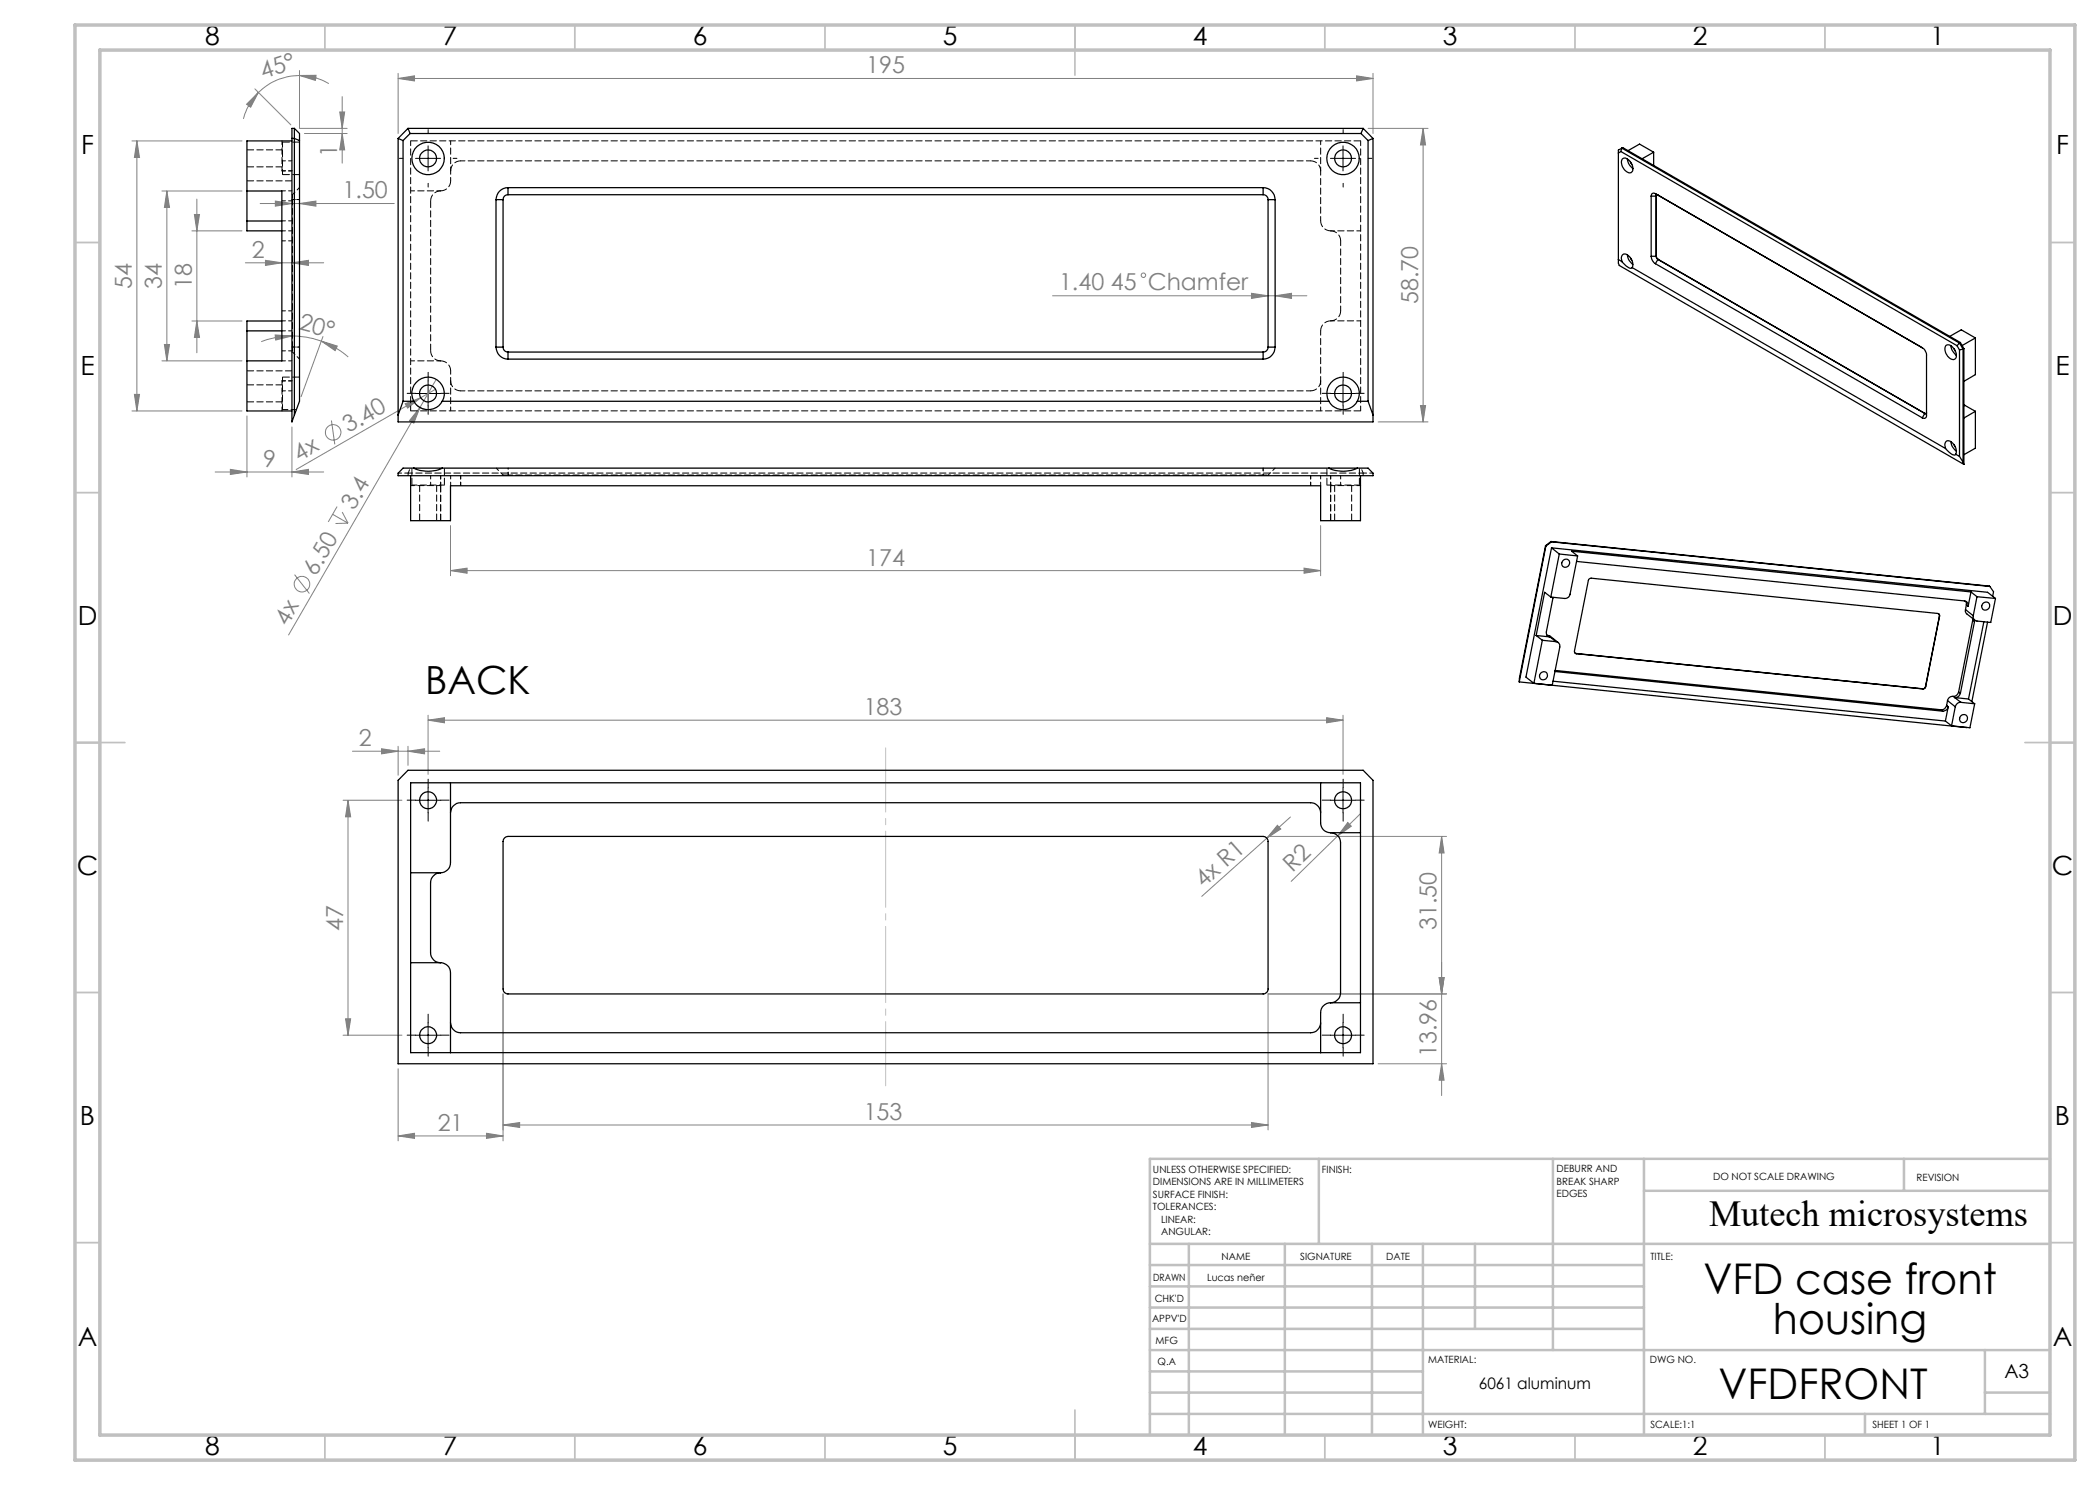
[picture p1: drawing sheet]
<svg xmlns="http://www.w3.org/2000/svg" width="420mm" height="297mm" viewBox="0 0 420 297" stroke-linecap="round" stroke-linejoin="round" font-family="sans-serif">
<g fill="none" stroke="#808080" stroke-width=".2">
<path d="M51 17.8l7.2 7.2M51.7 18.5a12.4 12.4 0 0 0-3 5.3M59.9 15.1h3.3l-.1 1zM59.9 15.1a11.7 11.7 0 0 0-8.2 3.4M59.9 15.1a11.7 11.7 0 0 1 5.9 1.6M59.9 14.1v11.6h9.5M68.4 19.3v13.3M79.6 15.7l3.3-.5v1zM79.6 14.7v12M79.6 15.7h195M271.3 15.2l3.3 .5-3.3 .5zM274.6 14.7v12"/>
<path d="M26.4 28.2h22M27.4 28.2l.5 3.3h-1zM27.4 28.2v54M32.4 38.2h16M33.4 38.2l.5 3.3h-1zM33.4 38.2v34M39.4 39.8v30.8M49.3 20.8l2.4-2.3-1.6 2.9zM60.9 26.7h8.5M67.9 22.4h1l-.5 3.3zM68.4 26.7l.5 3.3h-1zM273.6 25.7h12"/>
<path d="M284.6 25.7v58.7M284.6 25.7l.5 3.3h-1zM38.4 46.2h10M38.9 42.9h1l-.5 3.3zM49.1 52.6h15.6M52 40.7h26.8M53.1 52.1l3.3 .5-3.3 .5zM55.1 40.2l3.3 .5-3.3 .5zM58.4 52.6l3.3-.5v1zM59.9 40.7l3.3-.5v1zM210.5 59.2h50.9M250.3 58.7l3.3 .5-3.3 .5z"/>
<path d="M255 59.2l3.3-.5v1zM26.9 78.9h1l-.5 3.3zM32.4 72.2h16M32.9 68.9h1l-.5 3.3zM38.4 64.2h10M39.4 64.2l.5 3.3h-1zM55 67l3.4 .2-3.3 .8zM58.4 67.2a16.7 16.7 0 0 1 5.9 1M58.4 67.2a17.3 17.3 0 0 0-6.2 1.1M64.3 68.2l3.2 1-.5 .9zM64.3 68.2a17.2 17.2 0 0 1 5.3 3.2M64.6 67.3l-4.4 12"/>
<path d="M84.1 79.5l-24.9 14.4M87.1 77.9l-3 1.6M87.2 75.9l-29.5 51.1M26.4 82.2h22M43 94.4h21.7M46.1 93.9l3.3 .5-3.3 .5zM49.4 83.2v12.2M58.4 94.4l3.3-.5v1zM58.4 85.4v10M66.3 84.1l.7 4.8M81 80.7l3.1-1.2-2.6 2.1zM83.4 81l.7 .6 .8 .2"/>
<path d="M84 81.5l-1.2 3.1-.9-.5zM275.6 84.4h10M284.1 81.1h1l-.5 3.3zM58.9 114.9l3 3.8M66.5 102.9l3.1 1.7M67.4 101.3l-1.7 3.1M68.4 102.4l1.2 2.2M69.6 104.6l-2.5 .1M90.1 114.1l3.3-.5v1zM90.1 105.1v10M90.1 114.1h174M260.8 113.6l3.3 .5-3.3 .5z"/>
<path d="M264.1 105.1v10M70.5 150.2h17.4M76.3 149.8l3.3 .4-3.3 .6zM79.6 149.3v5.7M81.6 150.2l3.3-.4v1zM81.6 149.3v3.8M85.6 144l3.3-.5v1.1zM85.6 143v11.9M85.6 144h183M265.3 143.5l3.3 .5-3.3 .6zM268.6 143v11.9M68.6 160.1h11.8"/>
<path d="M69.6 160.1l.5 3.3h-1zM69.6 160.1v46.9M253.6 167.3h35.7M255.5 165.1l.7 .7-2.8 1.8zM258.1 163.4l-17.8 15.9M269.6 164.5l.7 .7-2.8 2zM272.1 162.7l-13.9 13.6M288.3 167.3l.5 3.3h-1zM288.3 167.3v51.8M100.6 198.8v29.4M287.8 195.5h1l-.5 3.3zM289.3 198.8h-35.7v27.2"/>
<path d="M68.6 207h11.8M69.1 203.8h1l-.5 3.2zM79.6 213.7v14.5M275.6 212.8h13.7M288.3 212.8l.5 3.2h-1zM79.6 227.2l3.3-.5v1zM79.6 227.2h21M97.3 226.7l3.3 .5-3.3 .5zM100.6 225l3.3-.5v1zM100.6 225h153M250.3 224.5l3.3 .5-3.3 .5z"/>
<circle cx="228.7" cy="55.1" r=".44"/>
<circle cx="66.6" cy="86.5" r="1.56"/>
<circle cx="60.4" cy="116.8" r="1.56"/>
</g>
<g fill="none" stroke="#000" stroke-width=".2" stroke-dasharray="15.2 1.3 1.3 1.3">
<path d="M80.6 31.7h-.7M85.6 26.7v-.8M85.6 36.7v.7M90.6 31.7h.8M263.6 31.7h-.7M268.6 26.7v-.8M268.6 36.7v.7M273.6 31.7h.8M83.1 78.7h-1.7M85.6 76.2v-1.7M88.1 78.7h1.7M266.1 78.7h-1.7"/>
<path d="M268.6 76.2v-1.7M271.1 78.7h1.7M85.6 81.2v1.7M268.6 81.2v1.7M85.6 157.5v-1.7M268.6 157.5v-1.7M83.1 160h-1.7M85.6 162.5v1.7M88.1 160h1.7M266.1 160h-1.7M268.6 162.5v1.7M271.1 160h1.7"/>
<path d="M83.1 207h-1.7M85.6 204.5v-1.7M85.6 209.5v1.7M88.1 207h1.7M266.1 207h-1.7M268.6 204.5v-1.7M268.6 209.5v1.7M271.1 207h1.7"/>
</g>
<g fill="none" stroke="#000" stroke-width=".2">
<path d="M83.1 31.7h5M85.6 29.2v5M266.1 31.7h5M268.6 29.2v5M83.1 78.7h5M85.6 76.2v5M266.1 78.7h5M268.6 76.2v5M85.6 157.5v5.1M268.6 157.5v5.1M83.1 160.1h5M266.1 160.1h5"/>
<path d="M83.1 207h5M85.6 204.5v5M266.1 207h5M268.6 204.5v5"/>
</g>
<path d="M177.1 217.2v-67.6" fill="none" stroke="#c0c0c0" stroke-width=".2" stroke-dasharray="15.2 1.3 1.3 1.3" stroke-dashoffset="2.4"/>
<g fill="none" stroke="#c0c0c0" stroke-width=".35">
<path d="M65 5v5M115 5v5M165 5v5M215 5v10M265 5v5M315 5v5M365 5v5M15 48.5h5M410 48.5h5M15 98.5h5M410 98.5h5M15 148.5h10"/>
<path d="M405 148.5h10M15 198.5h5M410 198.5h5M15 248.5h5M410 248.5h5M65 287v5M115 287v5M165 287v5M215 282v10M265 287v5M315 287v5M365 287v5"/>
</g>
<g fill="none" stroke="#c0c0c0" stroke-width=".5">
<path d="M263.8 231.8v17M310.6 231.8v38.2M328.8 231.8v55.2M328.8 238.2h81.2M380.8 231.8v6.4M410 231.8h-180v55.2M230 248.8h180M230 257.3h98.8M230 253h98.8M237.8 248.8v38.2M257 248.8v38.2M274.4 248.8v38.2"/>
<path d="M284.6 248.8v38.2M295 248.8v17M230 265.8h98.8M230 261.5h98.8M230 278.5h54.6M230 274.3h54.6M230 270h180M397 278.5h13M397 270v12.8M230 282.8h180M373 282.8v4.2"/>
</g>
<path d="M15 5h400v287h-400zM20 10h390v277h-390z" fill="none" stroke="#c0c0c0" stroke-width=".7"/>
<g fill="#808080">
<path d="M81 80.7l3.1-1.2-2.6 2.1z"/>
<path d="M255.5 165.1l.7 .7-2.8 1.8z"/>
<path d="M269.6 164.5l.7 .7-2.8 2z"/>
<path d="M84 81.5l-1.2 3.1-.9-.5z"/>
<path d="M64.3 68.2l3.2 1-.5 .9zM55 67l3.4 .2-3.3 .8z"/>
<path d="M271.3 15.2l3.3 .5-3.3 .5zM79.6 15.7l3.3-.5v1zM255 59.2l3.3-.5v1zM250.3 58.7l3.3 .5-3.3 .5zM81.6 150.2l3.3-.4v1zM76.3 149.8l3.3 .4-3.3 .6zM97.3 226.7l3.3 .5-3.3 .5zM79.6 227.2l3.3-.5v1z"/>
<path d="M90.1 114.1l3.3-.5v1zM260.8 113.6l3.3 .5-3.3 .5zM46.1 93.9l3.3 .5-3.3 .5zM58.4 94.4l3.3-.5v1zM85.6 144l3.3-.5v1.1zM265.3 143.5l3.3 .5-3.3 .6zM100.6 225l3.3-.5v1zM250.3 224.5l3.3 .5-3.3 .5z"/>
<path d="M53.1 52.1l3.3 .5-3.3 .5zM58.4 52.6l3.3-.5v1zM55.1 40.2l3.3 .5-3.3 .5zM59.9 40.7l3.3-.5v1z"/>
<path d="M59.9 15.1h3.3l-.1 1zM49.3 20.8l2.4-2.3-1.6 2.9z"/>
<path d="M287.8 195.5h1l-.5 3.3zM288.3 167.3l.5 3.3h-1z"/>
<path d="M284.6 25.7l.5 3.3h-1zM284.1 81.1h1l-.5 3.3zM27.4 28.2l.5 3.3h-1zM26.9 78.9h1l-.5 3.3zM33.4 38.2l.5 3.3h-1zM32.9 68.9h1l-.5 3.3zM38.9 42.9h1l-.5 3.3zM39.4 64.2l.5 3.3h-1zM67.9 22.4h1l-.5 3.3zM68.4 26.7l.5 3.3h-1zM69.6 160.1l.5 3.3h-1zM69.1 203.8h1l-.5 3.2zM287.8 195.5h1l-.5 3.3zM288.3 212.8l.5 3.2h-1z"/>
</g>
<g fill="none" stroke="#000" stroke-width=".25">
<path d="M49.4 38.2h7v34h-7M58.4 27.7h.5l1 .4M58.4 28.2h-9v16M58.9 25.7h-.5v58.7l.5-1.4M58.9 25.7v57.3M58.9 25.7l1 1v53.6l-1 2.7M79.6 27.7v56.7h195v-56.7M79.6 27.7l1 .4M80.6 28.1v52.2M81.6 25.7h191M81.6 25.7l.4 1M81.6 25.7l-2 2"/>
<path d="M82 26.7l-1.4 1.4M82 26.7h190.2M99.2 39.9v29.5M99.2 39.9h1.4M100.6 39.9v29.5M101.6 37.5a2.41 2.41 0 0 0-2.4 2.4M101.6 38.9a.96 .96 0 0 0-1 1M101.6 37.5h151M101.6 38.9h151M101.6 37.5v1.4M252.6 37.5a2.41 2.41 0 0 1 2.4 2.4M252.6 38.9a.96 .96 0 0 1 1 1"/>
<path d="M252.6 37.5v1.4M253.6 39.9h1.4M253.6 39.9v29.5M255 39.9v29.5M272.2 26.7l1.4 1.4M272.6 25.7l-.4 1M272.6 25.7l2 2M273.6 28.1v52.2M274.6 27.7l-1 .4M324.2 30.3l-.5 .3M324.2 30.3l67.2 38.8M324.4 29.6l-.7 .4v22.6l.2 .5 68.9 39.8"/>
<path d="M324.4 29.6l67.5 39M324.4 29.6l-.2 .7M324.4 29.6l.2-.1 67.5 39M324.5 31.8a1.28 1.28 0 0 1 1.7 .8 1.51 1.51 0 0 1 0 1.9 2.01 2.01 0 0 1-1.8-2.5zM325.5 31.8a2.58 2.58 0 0 0 1.1 1.9M325.6 30.1l2.3-1.3 2.8 1.6M326.1 32.4l.3 .5M330.2 39.2v12.1M330.2 39.2h1.1M330.7 30.4l-2.3 1.3M330.7 30.4v2.7M331.1 38.7a.53 .53 0 0 0-.6 0 .53 .53 0 0 0-.3 .5"/>
<path d="M331.1 38.7l.5 .3-.4 .2v12.2l.4 .5M331.1 38.7l53.4 30.9M331.3 39.2v12.1M331.4 39l-.1 .2M49.4 44.2v2h7M49.4 44.2h7M323.7 51.9l.7 .4M324.4 52.3a.95 .95 0 0 1 .6-1.5 2.17 2.17 0 0 1 1.4 2.7M324.4 52.3l.2 .3a1.91 1.91 0 0 0 1.8 1v-.1M325.5 51a2.58 2.58 0 0 0 1.1 1.9M326.1 51.6l.3 .5M326.4 53.5l62.7 36.2"/>
<path d="M330.2 51.3a1.87 1.87 0 0 0 .9 1.4M330.2 51.3h1.1M331.1 52.7l53.4 30.9M331.3 51.3l.3 .6M331.6 51.9l53.4 30.8M331.6 51.9l-.5 .8M331.6 51.9h.1M49.4 66.2v16h9M49.4 66.2h7M56.4 64.2h-7v2M99.2 69.4a2.41 2.41 0 0 0 2.4 2.4M99.2 69.4h1.4"/>
<path d="M100.6 69.4a.96 .96 0 0 0 1 1M101.6 71.8h151M101.6 70.4v1.4M101.6 70.4h151M252.6 70.4v1.4M253.6 69.4a.96 .96 0 0 1-1 1M253.6 69.4h1.4M255 69.4a2.41 2.41 0 0 1-2.4 2.4M384.5 69.6a1.88 1.88 0 0 1 .8 1.4v12.1a.53 .53 0 0 1-.3 .5 .53 .53 0 0 1-.5 0M389.2 69.1a1.28 1.28 0 0 1 1.7 .8 1.49 1.49 0 0 1 0 2 1.97 1.97 0 0 1-1.8-2.6zM390 67.3l2.3-1.3 2.8 1.6M390.2 69.1a2.78 2.78 0 0 0 1.1 1.9"/>
<path d="M390.8 69.7l.3 .5M391.4 69.1l.5 .9M391.9 68.6l.7 1.2M391.9 68.6l-.5 .5M391.9 70v21.3M392.1 68.5l.7 1.2M392.1 68.5l-.2 .1M392.6 69.8l-.7 .2M392.6 69.8v22.6M392.8 69.7l-.2 .1M392.8 69.7v23.2M395.1 67.6l-2.7 1.5"/>
<path d="M395.1 67.6v7.3l-2.3 1.4M80.6 80.3h2.2M80.6 80.3l-1 2.7M82.1 95.1v9h8v-6.9h174v6.9h8v-9M82.8 80.3a3.3 3.3 0 0 1 2.8-4.9 3.3 3.3 0 0 1 2.8 4.9M82.8 80.3a3.2 3.2 0 0 0 5.6 0M82.8 93.6a6.7 6.7 0 0 0 5.6 0M82.8 93.6h5.6M82.8 93.6h-2.2l-1 1v.5h195v-.5l-1-1h-2.1M88.4 80.3h177.4M88.4 93.6h177.4M265.8 80.3a3.3 3.3 0 0 1 2.8-4.9 3.3 3.3 0 0 1 2.9 4.9"/>
<path d="M265.8 80.3a3.2 3.2 0 0 0 5.7 0M265.8 93.6a6.7 6.7 0 0 0 5.7 0M265.8 93.6h5.7M271.5 80.3h2.1M273.6 80.3l1 2.7M385 82.7l-.5 .9M385 82.7h.1M385 82.7h.2M385.3 82.5a.2 .2 0 0 1-.1 .2 .2 .2 0 0 1-.2 0M389.1 89.7a.95 .95 0 0 1 .6-1.5 2.12 2.12 0 0 1 1.4 2.6M389.1 89.7l.2 .2a1.91 1.91 0 0 0 1.8 1v-.1M390.2 88.3a2.78 2.78 0 0 0 1.1 1.9"/>
<path d="M390.8 88.9l.3 .5M391.1 90.8l.8 .5M391.9 91.3l.7 1.1M392.6 92.4l.2 .5M392.8 81l.2 .1M393 81.1l2.1 1.2M393 81.1l-.2 .1M395.1 82.3v7.3l-2.3 1.3M395.1 82.3l-2.3 1.3M309.1 109.1l.1 .1M309.1 109.1l-5.2 26.5-.1 .8M309.2 109.2l-5.4 27.2"/>
<path d="M310.2 119.4l-1.3-.9-1.7 8.6M310.2 108.3l-1.1 .8M310.2 108.3l.1 .1M310.2 108.3l87.8 9M310.3 109.6l87.2 8.9 1.6 1.2M310.3 109.6l1.6 1.2M310.3 109.6l-5.1 25.8 1.6 1.3M310.3 108.4l-1.1 .8M310.3 108.4l87.7 8.9M310.6 119.5l-1.3 6.8a.82 .82 0 0 0 .7 1.1M311.9 110.8l3.6 .4M311.9 110.8l-1.7 8.6"/>
<path d="M315.3 112.3l77.6 7.9a.87 .87 0 0 1 .7 1M315.5 111.2l-1.5 7.6a1.04 1.04 0 0 1-1.1 .9l-2.7-.3M315.5 111.2l-1.2-1 79.9 8.2M394.2 118.4l1.2 .9M394.2 118.4l-.6 2.8M395.4 119.3l3.7 .4M395.4 119.3l-.7 3.9M398 117.3l.7 1.1-.2 .9M399.1 119.7l-1 4.8-2.7-.3a.87 .87 0 0 1-.7-1M303.8 136.4l89.5 9.1M307.2 127.1l1.3 1M307.2 127.1l2.8 .3"/>
<path d="M308.5 128.1l-1.7 8.6M308.5 128.1l2.7 .2M309.4 127l.2 .1M309.6 127.1l.5 .2 1.5 1.2M309.6 127.1l.4 .3M310 127.4l1.2 .9M310.6 136.2l78.5 8M311 134.3l77.5 7.9M311 134.1l77.2 7.9M311.2 128.3a.87 .87 0 0 1 .8 1.1l-1.6 7.7-3.6-.4M315 130.6l.2 .1M315.2 130.7l69.4 7.1"/>
<path d="M385.1 137.3l-.1 .3-.4 .2M385.1 137.3v.1M385.1 137.4l-.2 .3-.3 .1M387.7 122.8l.2 .4M387.9 123.2h.1M387.9 123.2l-2.8 14.1M387.9 123.2l-.1-.3-.2-.2-69.5-7.1-.4 .5-2.8 14.1 .1 .4 .2 .1M387.9 123.2l-2.8 14.2M390.6 139.3a1.04 1.04 0 0 0-1.1 .8M390.6 139.3l.3 .2M390.9 139.5l2.8 .3M390.9 139.5l1.3 1"/>
<path d="M391.7 138.4a1.09 1.09 0 0 1-1.1 .9M391.7 138.4l.4 .3M392.1 138.7a1.11 1.11 0 0 1-1.2 .8M393.1 121.9l.1 .7 1.8 1.4M393.1 121.9l1.6 1.3M393.1 120.3l.2 .7M393.3 121l-.2 .9M393.3 121l.3 .2M393.7 139.8l1.2 1M394.5 123.7v.3M394.5 124l-2.8 14.4M394.5 124l.4 .3"/>
<path d="M394.9 124v.3M394.9 124.3l-2.8 14.4M396.8 124.4l-3.1 15.4M397.5 124.4l-3.1 15.9M81.6 154.1h191l2 2v56.7h-195v-56.7zM82.1 156.6h190v53.9h-190zM90.1 156.6v15.9a1.99 1.99 0 0 1-2 2.1M264.1 156.6v8a1.93 1.93 0 0 0 2 1.9M388.2 142l.3 .2M389.1 144.2l1.2 1M389.3 141.1a1.09 1.09 0 0 1-1.1 .9M389.3 141.1l.3 .3"/>
<path d="M389.5 140.1l-.2 1M389.5 140.1l1.6 1.3M389.6 141.4a1.11 1.11 0 0 1-1.1 .8M389.6 141.4l-.5 2.8M391.1 141.4l-.8 3.8M392.1 143.2a.81 .81 0 0 1 1.4 .2 .81 .81 0 0 1-.8 1.1 .77 .77 0 0 1-.7-.4 .77 .77 0 0 1 .1-.9zM392.2 140.5a1.09 1.09 0 0 0-1.1 .9M392.2 140.5l2.7 .3M393.3 145.5h.1M394.9 140.8l-.9 4.8-3.7-.4M82.1 174.6h6M88.1 174.6a2.05 2.05 0 0 0-2 2v14a1.99 1.99 0 0 0 2 1.9"/>
<path d="M90.1 162.6a2.05 2.05 0 0 1 2-2.1h170a2.05 2.05 0 0 1 2 2.1M100.9 167.6l.7-.3h151a1.02 1.02 0 0 1 1 1v29.5a.96 .96 0 0 1-1 1h-151a.96 .96 0 0 1-1-1v-29.5zM266.1 166.5a2.05 2.05 0 0 1 2 2.1v29.9a2.05 2.05 0 0 1-2 2.1M266.1 166.5h6M82.1 192.5h6M88.1 192.5a1.99 1.99 0 0 1 2 2.1v15.9M90.1 204.5a2.05 2.05 0 0 0 2 2h170a2.05 2.05 0 0 0 2-2M266.1 200.6a1.99 1.99 0 0 0-2 2v7.9M266.1 200.6h6"/>
<circle cx="85.6" cy="31.7" r="1.69"/>
<circle cx="85.6" cy="31.7" r="3.2"/>
<circle cx="268.6" cy="31.7" r="1.69"/>
<circle cx="268.6" cy="31.7" r="3.2"/>
<circle cx="85.6" cy="78.7" r="1.69"/>
<circle cx="268.6" cy="78.7" r="1.69"/>
<circle cx="313.2" cy="112.6" r=".81"/>
<circle cx="308.7" cy="135.1" r=".82"/>
<circle cx="397.2" cy="121.2" r=".82"/>
<circle cx="85.6" cy="160.1" r="1.7"/>
<circle cx="268.6" cy="160.1" r="1.7"/>
<circle cx="85.6" cy="207.1" r="1.69"/>
<circle cx="268.6" cy="207.1" r="1.69"/>
</g>
<g fill="none" stroke="#000" stroke-width=".2" stroke-dasharray="1.3 .6" stroke-dashoffset=".6">
<path d="M56.4 34.2h2M58.4 38.2h-2M58.4 32.2h-2M58.4 34.2h-2M58.5 38.9l1.4-1.4M90.1 34.2v2M56.4 40.2h2M56.4 46.2h2M56.4 44.2h2M58.4 48.2h-2M56.4 72.2h2M56.4 78.2h2"/>
<path d="M56.4 76.2h2M56.4 62.2h2M58.4 70.2h-2M58.4 76.2h-2M58.4 64.2h-2M58.4 66.2h-2M58.5 70.4l1.4 1.4M90.1 74.2v2M79.6 94.6h2M86.1 95.1v2M88.1 97.1v-2M88.1 95.1v2"/>
<path d="M90.1 95.1v2M92.1 97.1v-2M92.1 95.1v2M100.6 95l-1.4-1.4M255 93.6l-1.4 1.4M262.1 95.1v2M262.1 97.1v-2M264.1 97.1v-2M266.1 95.1v2M266.1 97.1v-2M268.1 97.1v-2M272.6 94.6h2"/>
</g>
<path d="M262.1 32.2h-170M264.1 44.2v-10M92.1 78.2h170M264.1 76.2v-10M81.6 94.6h191M101.6 95h151" fill="none" stroke="#000" stroke-width=".2" stroke-dasharray="1.3 .6" stroke-dashoffset=".4"/>
<g fill="none" stroke="#000" stroke-width=".2" stroke-dasharray="1.3 .6">
<path d="M58.4 39.9h.1M58.5 38.9h-.1M58.5 39.9h-.1M88.1 38.2a2 2 0 0 0 2-2M90.1 34.2a2 2 0 0 1 2-2M262.1 32.2a2 2 0 0 1 2 2M86.1 40.2a2 2 0 0 1 2-2M264.1 44.2a2 2 0 0 0 2 2M266.1 46.2a2 2 0 0 1 2 2M58.4 70.4h.1M58.4 69.4h.1M58.5 69.4h-.1"/>
<path d="M88.1 72.2a2 2 0 0 1-2-2M90.1 74.2a2 2 0 0 0-2-2M92.1 78.2a2 2 0 0 1-2-2M264.1 76.2a2 2 0 0 1-2 2M266.1 64.2a2 2 0 0 0-2 2M268.1 62.2a2 2 0 0 1-2 2M81.6 95.1v-.5M88.1 97.1v7M100.6 95v.1M101.6 95.1v-.1M101.6 95v.1M252.6 95v.1"/>
<path d="M252.6 95.1v-.1M253.6 95.1v-.1M266.1 97.1v7M272.6 94.6v.5M88.1 104.1v-7M266.1 104.1v-7"/>
</g>
<path d="M272.1 28.2v54M268.1 62.2v-14M82.1 82.2v-54" fill="none" stroke="#000" stroke-width=".2" stroke-dasharray="1.3 .6" stroke-dashoffset=".3"/>
<g fill="none" stroke="#000" stroke-width=".2" stroke-dasharray="1.3 .6" stroke-dashoffset="-.1">
<path d="M49.4 33.4h7.1M56.5 34.9h3.4M56.5 30h-7.1M58.4 36.2h-9M59.9 28.4h-3.4M82.1 28.2h190M86.1 40.2v30M49.4 74.2h9M56.5 77h-7.1M59.9 75.4h-3.4M49.4 80.4h7.1M82.4 93.6v3.4"/>
<path d="M83.9 97v7.1M88.9 97v-3.4M265.4 93.6v3.4M266.9 97v7.1M271.9 97v-3.4M272.1 82.2h-190M87.3 104.1v-7.1M270.3 104.1v-7.1"/>
</g>
<g fill="none" stroke="#000" stroke-width=".2" stroke-dasharray="1.3 .6" stroke-dashoffset=".5">
<path d="M56.4 34.2v-6M58.5 38.9v1M82.1 38.2h6M90.1 34.2v-6M264.1 28.2v6M266.1 46.2h6M58.5 69.4v1M88.1 72.2h-6M264.1 76.2v6M272.1 64.2h-6M56.4 82.2v-6M81.6 94.6l.4-1"/>
<path d="M88.1 97.1h-6M90.1 82.2v-6M100.6 95h1M252.6 95h1M272.1 97.1h-6M272.6 94.6l-.4-1"/>
</g>
<path d="M56.5 28.4v6.5M58.5 39.9v29.5M56.5 75.4v6.5M56.5 81.9h2.8M82.4 97h6.5M265.4 97h6.5" fill="none" stroke="#000" stroke-width=".2" stroke-dasharray="1.3 .6" stroke-dashoffset=".2"/>
<path d="M58.5 39.9h1.4M59.9 39.9h-1.4M58.5 69.4h1.4M59.9 69.4h-1.4M101.6 95v-1.4M252.6 93.6v1.4" fill="none" stroke="#000" stroke-width=".2" stroke-dasharray="1.3 .6" stroke-dashoffset=".7"/>
<g font-size="8.5">
<text x="340.7" y="258.8">VFD case front</text>
<text x="354.6" y="266.9">housing</text>
<text x="343.7" y="279.7">VFDFRONT</text>
</g>
<text font-size="7.8" x="85" y="138.7">BACK</text>
<text font-size="7.3" x="341.8" y="245.1">Mutech microsystems</text>
<g font-size="5.3">
<text x="41" y="9">8</text>
<text x="88.5" y="9">7</text>
<text x="138.5" y="9">6</text>
<text x="188.5" y="9">5</text>
<text x="238.5" y="9">4</text>
<text x="288.5" y="9">3</text>
<text x="338.5" y="9">2</text>
<text x="386" y="9">1</text>
<text x="16.2" y="30.8">F</text>
<text x="411.2" y="30.8">F</text>
<text x="16.1" y="75">E</text>
<text x="411.1" y="75">E</text>
<text x="15.5" y="125">D</text>
<text x="410.5" y="125">D</text>
<text x="15.4" y="175">C</text>
<text x="410.4" y="175">C</text>
<text x="16" y="225">B</text>
<text x="411" y="225">B</text>
<text x="15.5" y="269.3">A</text>
<text x="410.5" y="269.3">A</text>
<text x="41" y="291">8</text>
<text x="88.5" y="291">7</text>
<text x="138.5" y="291">6</text>
<text x="188.5" y="291">5</text>
<text x="238.5" y="291">4</text>
<text x="288.5" y="291">3</text>
<text x="338.5" y="291">2</text>
<text x="386" y="291">1</text>
</g>
<g font-size="4.7" fill="#808080">
<text x="52.6" y="15.8" transform="rotate(-18 52.6 15.8)">45°</text>
<text x="173.3" y="14.7">195</text>
<text x="67.4" y="31.3" transform="rotate(-90 67.4 31.3)">1</text>
<text x="68.5" y="39.7">1.50</text>
<text x="50.4" y="51.5">2</text>
<text x="26.4" y="57.8" transform="rotate(-90 26.4 57.8)">54</text>
<text x="32.4" y="57.8" transform="rotate(-90 32.4 57.8)">34</text>
<text x="38.4" y="57.8" transform="rotate(-90 38.4 57.8)">18</text>
<text x="211.8" y="58.1">1.40 45 Chamfer</text>
<text x="59.6" y="65.9" transform="rotate(15 59.6 65.9)">20°</text>
<text x="283.6" y="60.8" transform="rotate(-90 283.6 60.8)">58.70</text>
<text x="69.7" y="86.7" transform="rotate(-30 69.7 86.7)">3.40</text>
<text x="52.6" y="93.4">9</text>
<text x="59.9" y="92.4" transform="rotate(-30 59.9 92.4)">4x</text>
<text x="70.8" y="102.2" transform="rotate(-60 70.8 102.2)">3.4</text>
<text x="173.3" y="113.1">174</text>
<text x="63.2" y="115.4" transform="rotate(-60 63.2 115.4)">6.50</text>
<text x="57.5" y="125.3" transform="rotate(-60 57.5 125.3)">4x</text>
<text x="172.7" y="143">183</text>
<text x="71.8" y="149.2">2</text>
<text x="240.7" y="177.6" transform="rotate(-42 240.7 177.6)">4x R1</text>
<text x="258.5" y="174.7" transform="rotate(-44 258.5 174.7)">R2</text>
<text x="287.3" y="186" transform="rotate(-90 287.3 186)">31.50</text>
<text x="68.6" y="186.1" transform="rotate(-90 68.6 186.1)">47</text>
<text x="287.3" y="211.4" transform="rotate(-90 287.3 211.4)">13.96</text>
<text x="87.5" y="226.1">21</text>
<text x="172.7" y="224">153</text>
</g>
<text font-size="3.9" x="400.9" y="275.5">A3</text>
<text font-size="3.2" x="295.8" y="277.9">6061 aluminum</text>
<g font-size="2">
<text x="230.6" y="234.6">UNLESS OTHERWISE SPECIFIED:</text>
<text x="230.6" y="237.1">DIMENSIONS ARE IN MILLIMETERS</text>
<text x="230.6" y="239.6">SURFACE FINISH:</text>
<text x="264.4" y="234.6">FINISH:</text>
<text x="311.3" y="234.5">DEBURR AND</text>
<text x="311.3" y="237">BREAK SHARP</text>
<text x="311.3" y="239.5">EDGES</text>
<text x="342.6" y="236">DO NOT SCALE DRAWING</text>
<text x="383.3" y="236.2">REVISION</text>
<text x="230.6" y="242.1">TOLERANCES:</text>
<text x="232.2" y="244.6">LINEAR:</text>
<text x="232.2" y="247.1">ANGULAR:</text>
<text x="244.3" y="252">NAME</text>
<text x="260" y="251.9">SIGNATURE</text>
<text x="277.2" y="251.9">DATE</text>
<text x="330.1" y="251.9">TITLE:</text>
<text x="230.6" y="256.1">DRAWN</text>
<text x="241.4" y="256.1">Lucas neñer</text>
<text x="230.9" y="260.3">CHK'D</text>
<text x="230.4" y="264.4">APPV'D</text>
<text x="231.1" y="268.8">MFG</text>
<text x="231.5" y="273">Q.A</text>
<text x="285.6" y="272.5">MATERIAL:</text>
<text x="330" y="272.5">DWG NO.</text>
<text x="285.6" y="285.5">WEIGHT:</text>
<text x="330.1" y="285.6">SCALE:1:1</text>
<text x="374.5" y="285.6">SHEET 1 OF 1</text>
</g>
</svg>
